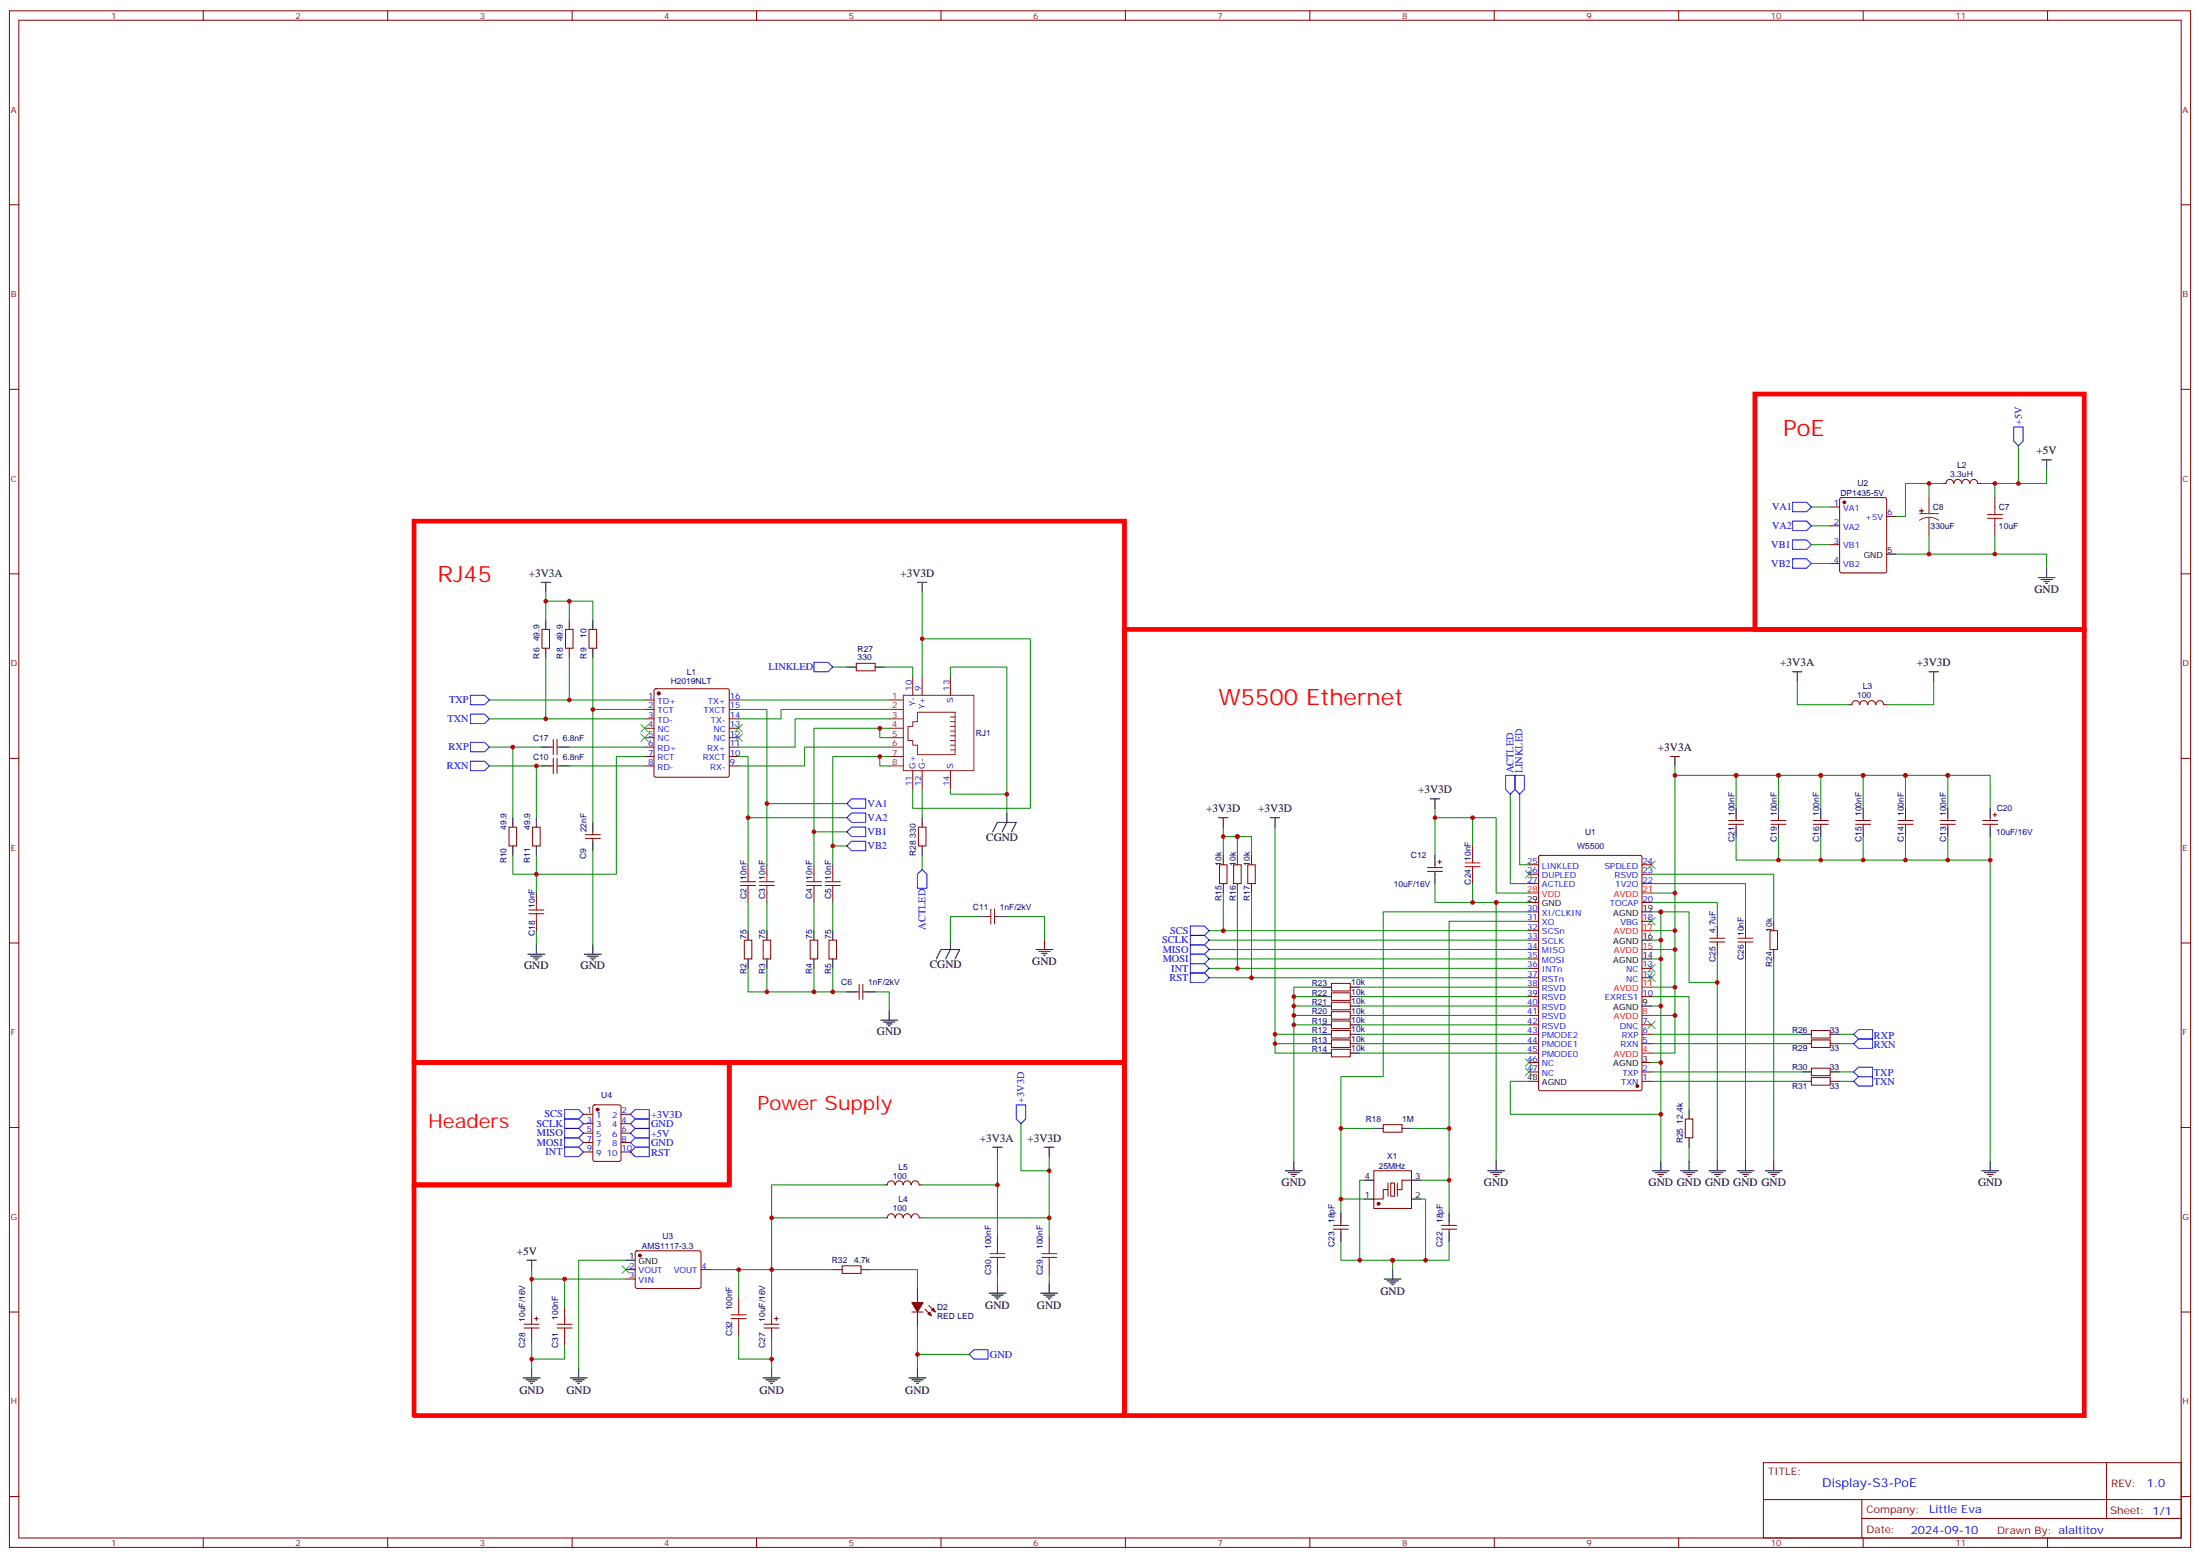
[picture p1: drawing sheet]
<svg xmlns="http://www.w3.org/2000/svg" width="825mm" height="583mm" viewBox="0 0 825 583" stroke-linecap="round" stroke-linejoin="round" font-family="sans-serif">
<g fill="none" stroke="#870000" stroke-width=".37">
<path d="M3.5 4.1h817.8v575.7h-817.8zM7.1 7.6h810.6v568.7h-810.6zM76.2 4.1v3.5M145.3 4.1v3.5M214.5 4.1v3.5M283.6 4.1v3.5M352.8 4.1v3.5M421.9 4.1v3.5M491.1 4.1v3.5M560.2 4.1v3.5M629.4 4.1v3.5M698.5 4.1v3.5"/>
<path d="M767.6 4.1v3.5M3.5 76.7h3.6M817.7 76.7h3.6M3.5 145.9h3.6M817.7 145.9h3.6M686.2 190h3.5M686.2 197h3.5M689.9 186.6l.5-.2h16.2l.7 .5v27.1l-.4 .6-16.5 .1-.7-.5v-27.1zM707.3 193.5h3.5M732.4 181.1a1.41 1.41 0 0 0-1.4-1.5 1.41 1.41 0 0 0-1.4 1.5l-1.1 .1M732.6 181.1a1.41 1.41 0 0 1 1.4-1.5 1.41 1.41 0 0 1 1.4 1.5M735.6 181.1a1.41 1.41 0 0 1 1.4-1.5 1.41 1.41 0 0 1 1.4 1.5"/>
<path d="M738.6 181.1a1.41 1.41 0 0 1 1.4-1.5 1.41 1.41 0 0 1 1.4 1.5M741.5 181.2h1.1M747.9 186.4v3.6M747.9 197v3.6M3.5 215h3.6M686.2 204.1h3.5M686.2 211.1h3.5M817.7 215h3.6M203.2 235.8h2.8v7.1h-2.8zM212 235.8h2.8v7.1h-2.8zM220.8 235.8h2.9v7.1h-2.9zM245.4 258.3l.5-.2h26.8l.5 .2 .2 .5v31.7l-.2 .5-.5 .2h-26.8l-.5-.2-.2-.5v-31.7z"/>
<path d="M321 248.5h7.1v2.9h-7.1zM342.2 253.5v7M345.7 253.5v7M356.3 253.5v7M206.4 279.9h1M207.4 277.1v5.7M208.8 279.9h1.1M208.8 277.1v5.7M241.7 262.3h3.5M241.7 265.8h3.5M241.7 269.3h3.5M241.7 272.9h3.5"/>
<path d="M241.7 276.4h3.5M241.7 279.9h3.5M273.4 262.3h3.5M273.4 265.8h3.5M273.4 269.3h3.5M273.4 272.9h3.5M273.4 276.4h3.5M273.4 279.9h3.5M693.2 264.1h1.1M694.3 264a1.41 1.41 0 0 1 1.4-1.5 1.41 1.41 0 0 1 1.4 1.5M697.3 264a1.41 1.41 0 0 1 1.4-1.5 1.41 1.41 0 0 1 1.4 1.5M700.3 264a1.41 1.41 0 0 1 1.4-1.5 1.41 1.41 0 0 1 1.4 1.5"/>
<path d="M703.3 264a1.41 1.41 0 0 1 1.4-1.5 1.41 1.41 0 0 1 1.4 1.5M706.3 264.1h1M3.5 284.2h3.6M206.4 287h1M207.4 284.2v5.6M208.8 287h1.1M208.8 284.2v5.6M241.7 283.5h3.5M241.7 287h3.5M273.4 283.5h3.5M273.4 287h3.5M342.2 288.7v7.1"/>
<path d="M345.7 288.7v7.1M356.3 288.7v7.1M817.7 284.2h3.6M190.9 309.9h2.8v7.1h-2.8zM199.7 309.9h2.8v7.1h-2.8zM219.4 314.1h5.7M219.4 312.7h5.7M222.2 311.7v1M222.2 314.1v1.1M344.3 309.9h2.8v7.1h-2.8zM552.1 317v3.5M648.1 307.4h5.6"/>
<path d="M648.1 308.9h5.6M650.9 306.4v1M650.9 308.9v1M663.9 307.4h5.7M663.9 308.9h5.7M666.7 306.4v1M666.7 308.9v1M679.8 307.4h5.6M679.8 308.9h5.6M682.6 306.4v1M682.6 308.9v1M695.7 307.4h5.6"/>
<path d="M695.7 308.9h5.6M698.5 306.4v1M698.5 308.9v1M711.6 307.4h5.6M711.6 308.9h5.6M714.4 306.4v1M714.4 308.9v1M727.4 307.4h5.7M727.4 308.9h5.7M730.2 306.4v1M730.2 308.9v1M743.3 307.4h5.6"/>
<path d="M743.3 308.9h5.6M746.1 306.4v1M746.1 308.9v1M747.2 305.3h1.4M747.9 304.6v1.4M201.1 334.6v3.5M280.5 324v3.6M280.5 334.6v3.5M287.5 324v3.6M287.5 334.6v3.5M305.2 324v3.6M305.2 334.6v3.5"/>
<path d="M312.2 324v3.6M312.2 334.6v3.5M457.2 324h2.8v7.1h-2.8zM462.5 324h2.8v7.1h-2.8zM467.8 324h2.8v7.1h-2.8zM535.2 325.1h5.6M535.2 326.5h5.6M538 324v1.1M538 326.5v1.1M539 323h1.5M539.8 322.3v1.4M552.1 327.6v3.5"/>
<path d="M573.3 331.1h3.5M573.3 327.6h3.5M573.3 324h3.5M577 320.7l.5-.2h37.4l.6 .4 .1 87.1-.5 .6-37.6 .1-.7-.5v-87zM615.6 338.1h3.5M615.6 331.1h3.5M615.6 327.6h3.5M615.6 324h3.5M3.5 353.3h3.6M201.1 345.2v3.5M279 352.2h2.9v7.1h-2.9zM286.1 352.2h2.8v7.1h-2.8z"/>
<path d="M303.7 352.2h2.9v7.1h-2.9zM310.8 352.2h2.8v7.1h-2.8zM370.4 343.4h1.1M371.5 340.6v5.7M372.9 340.6v5.7M372.9 343.4h1M573.3 345.2h3.5M573.3 341.7h3.5M573.3 348.7h3.5M573.3 352.2h3.5M573.3 355.8h3.5M573.3 359.3h3.5"/>
<path d="M615.6 345.2h3.5M641 353h5.6M641 351.5h5.6M643.8 350.5v1M643.8 353v1M654.4 345.2v3.5M654.4 355.8v3.5M663.6 348.7h2.8v7.1h-2.8zM817.7 353.3h3.6M321 371.7h1.1M322.1 368.8v5.7M323.5 368.8v5.7"/>
<path d="M323.5 371.7h1.1M499.2 379.1h7v2.8h-7zM499.2 375.5h7v2.9h-7zM499.2 372h7v2.8h-7zM499.2 368.5h7v2.8h-7zM573.3 373.4h3.5M573.3 366.4h3.5M573.3 362.8h3.5M573.3 369.9h3.5M573.3 376.9h3.5M615.6 373.4h3.5M615.6 366.4h3.5"/>
<path d="M615.6 362.8h3.5M499.2 386.1h7v2.8h-7zM499.2 389.6h7v2.9h-7zM499.2 393.2h7v2.8h-7zM499.2 382.6h7v2.8h-7zM573.3 391.1h3.5M573.3 387.5h3.5M573.3 384h3.5M573.3 380.5h3.5M573.3 394.6h3.5M573.3 398.1h3.5M615.6 391.1h3.5"/>
<path d="M615.6 387.5h3.5M615.6 384h3.5M679.1 386.1h7.1v2.8h-7.1zM679.1 389.6h7.1v2.9h-7.1zM218.7 417.5h3.5M222.5 414.2l.5-.2h9.1l.7 .4v20l-.4 .7-9.4 .1-.7-.5-.1-20zM232.8 417.5h3.6M573.3 401.6h3.5M615.6 405.2h3.5M615.6 401.6h3.5M631.8 419.3h2.8v7h-2.8zM679.1 400.2h7.1v2.8h-7.1z"/>
<path d="M679.1 403.8h7.1v2.8h-7.1zM3.5 422.5h3.6M218.7 431.6h3.5M218.7 421h3.5M218.7 428.1h3.5M218.7 424.6h3.5M232.8 431.6h3.6M232.8 421h3.6M232.8 428.1h3.6M232.8 424.6h3.6M515.1 438.7h14.1v14.1h-14.1zM518.6 421.4h7v2.8h-7z"/>
<path d="M817.7 422.5h3.6M331.6 456.3h1.1M331.6 444h1.1M332.7 456.3a1.41 1.41 0 0 1 1.4-1.5 1.41 1.41 0 0 1 1.4 1.5M332.7 443.9a1.41 1.41 0 0 1 1.4-1.5 1.41 1.41 0 0 1 1.4 1.5M335.7 456.3a1.41 1.41 0 0 1 1.4-1.5 1.41 1.41 0 0 1 1.4 1.5M335.7 443.9a1.41 1.41 0 0 1 1.4-1.5 1.41 1.41 0 0 1 1.4 1.5M338.7 456.3a1.41 1.41 0 0 1 1.4-1.5 1.41 1.41 0 0 1 1.4 1.5M338.7 443.9a1.41 1.41 0 0 1 1.4-1.5 1.41 1.41 0 0 1 1.4 1.5M341.7 456.3a1.41 1.41 0 0 1 1.4-1.5 1.41 1.41 0 0 1 1.4 1.5M341.7 443.9a1.41 1.41 0 0 1 1.4-1.5 1.41 1.41 0 0 1 1.4 1.5M344.7 456.3h1"/>
<path d="M344.7 444h1M499.9 459.1h5.6M502.7 458.1v1M520.3 445.7h-1.7v3.6h-3.5M521.4 443.3h1.4v4.9h-1.4zM529.2 442.2h-3.6v3.5h-1.7M540.5 459.1h5.6M543.3 458.1v1M234.6 475.7h3.5M234.6 479.2h3.5M238.4 468.9l.4-.2h23.6l.4 .7v12.9l-.7 .5-23.5-.1-.5-.6v-12.7zM262.8 475.7h3.5"/>
<path d="M315.7 474.3h7.1v2.8h-7.1zM373.9 463.4v3.5M373.9 474v3.5M393.3 463.4v3.5M393.3 474v3.5M499.9 460.6h5.6M502.7 460.6v1M540.5 460.6h5.6M543.3 460.6v1M3.5 491.6h3.6M196.5 496.2h5.6M196.5 497.6h5.6"/>
<path d="M199.3 495.1v1.1M199.3 497.6v1.1M200.4 494.1h1.4M201.1 493.4v1.4M211.7 489.8v3.6M276.9 486.3v3.5M276.9 496.9v3.5M286.5 496.2h5.6M286.5 497.6h5.6M289.3 495.1v1.1M289.3 497.6v1.1M290.3 494.1h1.4"/>
<path d="M291 493.4v1.4M341.8 491.6h4.3M346.8 490.5l2.4 2.5M348.2 489.1l2.5 2.5M817.7 491.6h3.6M211.7 500.4v3.5M661.1 548h156.6v28.3h-156.6zM789.7 548.1v20.8M3.5 560.7h3.6M76.2 576.3v3.5M145.3 576.3v3.5M214.5 576.3v3.5"/>
<path d="M283.6 576.3v3.5M352.8 576.3v3.5M421.9 576.3v3.5M491.1 576.3v3.5M560.2 576.3v3.5M629.4 576.3v3.5M661.1 561.9h156.5M698 568.9h119.6M698 561.9v14.1M698.5 576.3v3.5M767.6 576.3v3.5M817.7 560.7h3.6"/>
</g>
<g fill="#870000" stroke="#870000" stroke-width=".37">
<path d="M341.8 488.1h4.3l-2.1 3.5z"/>
<path d="M347.8 492.3l.7-.7 .7 1.4z"/>
<path d="M349.2 490.9l.8-.7 .7 1.4z"/>
<circle cx="246.9" cy="259.8" r=".53"/>
<circle cx="691.4" cy="188.2" r=".53"/>
<circle cx="516.8" cy="451" r=".53"/>
<circle cx="613.8" cy="406.9" r=".53"/>
<circle cx="239.9" cy="470.4" r=".53"/>
<circle cx="224" cy="415.7" r=".53"/>
</g>
<g fill="none" stroke="#3c3" stroke-width=".37">
<path d="M240.2 271.5l2.9 2.8M240.2 275l2.9 2.8M243.1 271.5l-2.9 2.8M243.1 275l-2.9 2.8M275.5 275l2.8 2.8M275.5 271.5l2.8 2.8M278.3 275l-2.8 2.8M278.3 271.5l-2.8 2.8M571.9 326.1l2.8 2.9M574.7 326.1l-2.8 2.9M617.7 322.6l2.8 2.8M620.5 322.6l-2.8 2.8"/>
<path d="M617.7 343.8l2.8 2.8M620.5 343.8l-2.8 2.8M617.7 361.4l2.8 2.8M617.7 364.9l2.8 2.9M620.5 361.4l-2.8 2.8M620.5 364.9l-2.8 2.9M571.9 396.7l2.8 2.8M574.7 396.7l-2.8 2.8M617.7 382.6l2.8 2.8M620.5 382.6l-2.8 2.8M571.9 400.2l2.8 2.8M574.7 400.2l-2.8 2.8"/>
<path d="M233.2 474.3l2.8 2.8M236 474.3l-2.8 2.8"/>
</g>
<g fill="none" stroke="#8c2424" stroke-width=".37">
<path d="M719.7 192.4h7M723.2 193.9l1.8 .2 1.7 .8M723.2 193.9l-1.9 .2-1.6 .8M723.2 186.4v6M723.2 193.9v6.7M333.4 262.3h5.3M333.4 265.8h5.3M333.4 269.3h5.3M333.4 272.9h5.3M333.4 276.4h5.3M333.4 279.9h5.3M338.7 260.5h26.4v28.2h-26.4z"/>
<path d="M344 266.9h14.1v15.9h-14.1v-3.6h-1.8v-1.7h-1.8v-5.3h1.8v-1.8h1.8zM356.3 268.6h1.8M356.3 270.4h1.8M356.3 272.2h1.8M356.3 273.9h1.8M356.3 275.7h1.8M356.3 277.5h1.8M356.3 279.2h1.8M333.4 283.5h5.3M333.4 287h5.3M356.3 281h1.8"/>
</g>
<g fill="none" stroke="#008700" stroke-width=".37">
<path d="M756.7 167v14.2M767.3 175.9v5.3h-24.7M679.1 190h7.1M679.1 197h7.1M723.2 181.2v5.2M728.5 181.2h-14.1v12.3h-3.6M747.9 181.2v5.2M679.1 204.1h7.1M679.1 211.1h7.1M710.8 207.6h56.5v5.3M723.2 200.6v7M747.9 200.6v7"/>
<path d="M204.6 225.2h8.8v7.1M204.6 221.7v10.6M213.4 225.2h8.8v7.1M345.7 221.7v17.7h40.6v63.5h-44.1v-7.1M345.7 239.4v14.1M204.6 246.4v22.9M213.4 246.4v15.9M222.2 246.4v61.8M312.2 249.9h5.3M331.6 249.9h10.6v3.6M356.3 253.5v-3.6h21.2v54.7M673.8 255.2v8.9h19.4"/>
<path d="M725 255.2v8.9h-17.7M183.4 262.3h58.3M183.4 269.3h58.3M183.4 279.9h19.4M192.3 279.9v26.5M213.4 279.9h28.3M222.2 265.8h19.5M276.9 265.8h10.6v58.2M276.9 262.3h56.5M329.8 272.9v3.5h3.6M333.4 265.8h-40.6v3.5h-15.9M333.4 269.3h-35.3v10.6h-21.2"/>
<path d="M333.4 279.9h-31.8v7.1h-24.7M333.4 272.9h-28.2v51.1M183.4 287h19.4M201.1 287v19.4M213.4 287h28.3M241.7 283.5h-10.6v44.1h-38.8v-7.1M276.9 283.5h3.6v40.5M329.8 283.5v3.5h3.6M333.4 283.5h-21.2v40.5M345.7 295.8v10.6M356.3 295.8v1.8h21.2M566.2 297.6v33.5h7.1"/>
<path d="M569.7 297.6v26.4h3.6M627.9 290.5h118.2v12.4M627.9 287v107.6h-8.8M650.9 290.5v12.4M666.7 290.5v12.4M682.6 290.5v12.4M698.5 290.5v12.4M714.4 290.5v12.4M730.2 290.5v12.4M222.2 318.7v35.3M280.5 306.4h37M287.5 301.1h30"/>
<path d="M305.2 311.7h12.3M312.2 317h5.3M458.6 313.4h5.3v7.1M458.6 309.9v10.6M463.9 313.4h5.3v7.1M478 309.9v84.7h17.7M538 306.4h22.9v28.2h12.4M538 302.9v17.6M552.1 306.4v10.6M650.9 313.4v8.9h95.2M666.7 313.4v8.9M682.6 313.4v8.9"/>
<path d="M698.5 313.4v8.9M714.4 313.4v8.9M730.2 313.4v8.9M746.1 313.4v121.8M201.1 320.5v14.1M280.5 338.1v10.6M287.5 338.1v10.6M305.2 338.1v10.6M312.2 338.1v10.6M345.7 320.5v5.3M458.6 334.6v14.1M463.9 334.6v28.2"/>
<path d="M469.2 334.6v31.8M538 331.1v7h22.9M552.1 331.1v7M573.3 338.1h-12.4v97.1M619.1 327.6h45.9v17.6M619.1 338.1h24.7v8.9M619.1 331.1h35.3v14.1M619.1 334.6h8.8M201.1 348.7v5.3M366.9 343.4h-10.6v8.8M377.5 343.4h14.1v8.8M453.3 348.7h120"/>
<path d="M453.3 355.8h120M453.3 352.2h120M453.3 359.3h120M573.3 345.2h-30v97M573.3 341.7h-54.7v61.7h-15.9v51.2M619.1 341.7h3.6v35.2M619.1 348.7h8.8M619.1 355.8h8.8M619.1 352.2h3.6M619.1 359.3h3.6M622.7 341.7h10.5v26.4h10.6M643.8 357.5v77.7"/>
<path d="M654.4 359.3v75.9M665 359.3v75.9M280.5 362.8v8.9h37M287.5 362.8v8.9M305.2 362.8v8.9M312.2 362.8v8.9M328.1 371.7h5.3v7M453.3 366.4h120M453.3 362.8h120M485.1 376.9h10.6M485.1 373.4h10.6M495.7 369.9h-10.6v14.1"/>
<path d="M509.8 369.9h63.5M509.8 376.9h63.5M509.8 373.4h63.5M619.1 376.9h3.6v58.3M619.1 373.4h14.1v42.3M619.1 369.9h8.8M478 391.1h17.7M478 387.5h17.7M485.1 380.5h10.6M495.7 384h-10.6v51.2M509.8 391.1h63.5M509.8 387.5h63.5"/>
<path d="M509.8 394.6h63.5M509.8 380.5h63.5M509.8 384h63.5M619.1 391.1h56.5M619.1 387.5h56.5M619.1 380.5h8.8M619.1 398.1h3.6M689.7 391.1h5.3M689.7 387.5h5.3M573.3 405.2h-7.1v12.3h56.5M619.1 405.2h56.5M619.1 401.6h56.5"/>
<path d="M689.7 405.2h5.3M689.7 401.6h5.3M373.9 433.4v30M382.8 421v17.7h10.5M393.3 433.4v30M502.7 422.8h12.4M529.2 422.8h14.1M633.2 429.9v5.3M289.3 456.3h42.3M331.6 444h-42.3v47.6M345.7 444h28.2M345.7 456.3h47.6"/>
<path d="M502.7 449.3h8.8M511.5 442.2h-1.7v30M532.7 449.3h1.8v22.9M532.7 442.2h10.6v12.4M199.3 479.2h35.3M199.3 475.7v15.9M211.7 479.2v10.6M234.6 472.2h-17.6v40.6M266.3 475.7h45.9M276.9 475.7v10.6M326.3 475.7h17.7v7.1M373.9 477.5v3.5"/>
<path d="M393.3 477.5v3.5M502.7 465.1v7.1h19.4v3.5M543.3 465.1v7.1h-21.2M344 496.9v15.9M199.3 502.2v10.6M211.7 503.9v5.3h-12.4M276.9 500.4v8.8h12.4M289.3 502.2v10.6M344 507.5h19.4"/>
</g>
<g fill="none" stroke="#000" stroke-width=".37">
<path d="M765.5 172.3h3.6M767.3 172.3v3.6M202.8 218.2h3.6M204.6 218.2v3.5M344 218.2h3.5M345.7 218.2v3.5M707.3 207.6h3.5M764.1 216.4h6.4M765.2 217.1h4.2M766.2 217.8h2.1M766.9 218.5h.7M767.3 212.9v3.5"/>
<path d="M204.6 232.3v3.5M213.4 232.3v3.5M222.2 232.3v3.5M204.6 242.9v3.5M213.4 242.9v3.5M222.2 242.9v3.5M317.5 249.9h3.5M328.1 249.9h3.5M672 251.7h3.6M673.8 251.7v3.5M723.2 251.7h3.5M725 251.7v3.5"/>
<path d="M202.8 279.9h3.6M209.9 279.9h3.5M202.8 287h3.6M209.9 287h3.5M536.2 299.3h3.6M538 299.3v3.6M626.2 283.5h3.5M627.9 283.5v3.5M192.3 306.4v3.5M192.3 317v3.5M201.1 306.4v3.5M201.1 317v3.5"/>
<path d="M222.2 308.2v3.5M222.2 315.2v3.5M345.7 306.4v3.5M345.7 317v3.5M372.2 311.7l1.7-3.5h7.1l-1.8 3.5M377.5 304.6v3.6l-1.8 3.5M456.8 306.4h3.6M458.6 306.4v3.5M476.2 306.4h3.6M478 306.4v3.5M650.9 302.9v3.5M650.9 309.9v3.5"/>
<path d="M666.7 302.9v3.5M666.7 309.9v3.5M682.6 302.9v3.5M682.6 309.9v3.5M698.5 302.9v3.5M698.5 309.9v3.5M714.4 302.9v3.5M714.4 309.9v3.5M730.2 302.9v3.5M730.2 309.9v3.5M746.1 302.9v3.5M746.1 309.9v3.5"/>
<path d="M458.6 320.5v3.5M458.6 331.1v3.5M463.9 320.5v3.5M463.9 331.1v3.5M469.2 320.5v3.5M469.2 331.1v3.5M538 320.5v3.5M538 327.6v3.5M573.3 338.1h3.5M197.9 357.5h6.4M199 358.2h4.2M200 359h2.1"/>
<path d="M200.7 359.7h.7M201.1 354v3.5M219.1 357.5h6.3M220.1 358.2h4.3M221.2 359h2.1M221.9 359.7h.7M222.2 354v3.5M280.5 348.7v3.5M280.5 359.3v3.5M287.5 348.7v3.5M287.5 359.3v3.5M305.2 348.7v3.5"/>
<path d="M305.2 359.3v3.5M312.2 348.7v3.5M312.2 359.3v3.5M351 359.3l1.8-3.5h7l-1.7 3.5M356.3 352.2v3.6l-1.8 3.5M366.9 343.4h3.5M373.9 343.4h3.6M388.4 355.8h6.4M389.5 356.5h4.2M390.5 357.2h2.1M391.2 357.9h.7M391.6 352.2v3.6"/>
<path d="M615.6 359.3h3.5M615.6 352.2h3.5M615.6 341.7h3.5M643.8 347v3.5M643.8 354v3.5M665 345.2v3.5M665 355.8v3.5M317.5 371.7h3.5M324.6 371.7h3.5M333.4 378.7v3.5M495.7 376.9h3.5M495.7 373.4h3.5"/>
<path d="M495.7 369.9h3.5M506.2 376.9h3.6M506.2 373.4h3.6M506.2 369.9h3.6M615.6 376.9h3.5M330.2 382.2h6.3M331.3 382.9h4.2M332.3 383.6h2.1M333 384.4h.7M495.7 387.5h3.5M495.7 391.1h3.5M495.7 394.6h3.5"/>
<path d="M495.7 384h3.5M495.7 380.5h3.5M506.2 387.5h3.6M506.2 391.1h3.6M506.2 394.6h3.6M506.2 384h3.6M506.2 380.5h3.6M615.6 398.1h3.5M675.6 387.5h3.5M675.6 391.1h3.5M686.2 387.5h3.5M686.2 391.1h3.5"/>
<path d="M573.3 405.2h3.5M633.2 415.7v3.6M675.6 401.6h3.5M675.6 405.2h3.5M686.2 401.6h3.5M686.2 405.2h3.5M372.2 429.9h3.5M373.9 429.9v3.5M391.6 429.9h3.5M393.3 429.9v3.5M481.9 438.7h6.3M483 439.4h4.2"/>
<path d="M485.1 435.2v3.5M515.1 422.8h3.5M525.6 422.8h3.6M557.7 438.7h6.4M558.8 439.4h4.2M560.9 435.2v3.5M619.5 438.7h6.3M620.5 439.4h4.3M622.7 435.2v3.5M630.1 438.7h6.3M631.1 439.4h4.3M633.2 426.3v3.6"/>
<path d="M633.2 435.2v3.5M640.6 438.7h6.4M641.7 439.4h4.2M643.8 435.2v3.5M651.2 438.7h6.4M652.3 439.4h4.2M654.4 435.2v3.5M661.8 438.7h6.4M662.9 439.4h4.2M665 435.2v3.5M742.9 438.7h6.4M744 439.4h4.2"/>
<path d="M746.1 435.2v3.5M484 440.1h2.1M484.7 440.8h.7M502.7 454.6v3.5M511.5 449.3h3.6M511.5 442.2h3.6M529.2 449.3h3.5M529.2 442.2h3.5M543.3 454.6v3.5M559.9 440.1h2.1M560.6 440.8h.7M621.6 440.1h2.1"/>
<path d="M622.3 440.8h.7M632.2 440.1h2.1M632.9 440.8h.7M642.8 440.1h2.1M643.5 440.8h.7M653.3 440.1h2.2M654 440.8h.8M663.9 440.1h2.1M664.6 440.8h.7M745.1 440.1h2.1M745.8 440.8h.7M197.6 472.2h3.5"/>
<path d="M199.3 472.2v3.5M234.6 472.2h3.5M312.2 475.7h3.5M322.8 475.7h3.5M502.7 461.6v3.5M518.9 479.2h6.4M520 480h4.2M522.1 475.7v3.5M543.3 461.6v3.5M199.3 491.6v3.5M199.3 498.7v3.5M289.3 491.6v3.5"/>
<path d="M289.3 498.7v3.5M344 482.8v5.3M344 491.6v5.3M370.8 484.5h6.3M371.8 485.2h4.3M372.9 486h2.1M373.6 486.7h.7M373.9 481v3.5M390.2 484.5h6.3M391.2 485.2h4.3M392.3 486h2.1M393 486.7h.7"/>
<path d="M393.3 481v3.5M521.1 480.7h2.1M521.8 481.4h.7M196.1 516.3h6.4M197.2 517h4.2M198.3 517.7h2.1M199 518.4h.7M199.3 512.8v3.5M213.8 516.3h6.3M214.8 517h4.3M215.9 517.7h2.1M216.6 518.4h.7"/>
<path d="M217 512.8v3.5M286.1 516.3h6.4M287.2 517h4.2M288.2 517.7h2.1M288.9 518.4h.7M289.3 512.8v3.5M340.8 516.3h6.3M341.8 517h4.3M342.9 517.7h2.1M343.6 518.4h.7M344 512.8v3.5"/>
</g>
<g fill="none" stroke="#a10000" stroke-width=".37">
<path d="M745.1 194.2h5.6M745.1 192.8h5.6M747.9 190v2.8M747.9 194.2v2.8M201.1 338.1v2.9M277.6 331.8h5.7M277.6 330.4h5.7M280.5 327.6v2.8M280.5 331.8v2.8M284.7 331.8h5.6M284.7 330.4h5.6M287.5 327.6v2.8"/>
<path d="M287.5 331.8v2.8M302.3 331.8h5.7M302.3 330.4h5.7M305.2 327.6v2.8M305.2 331.8v2.8M309.4 331.8h5.6M309.4 330.4h5.6M312.2 327.6v2.8M312.2 331.8v2.8M549.3 324.7h5.6M549.3 323.3h5.6M552.1 320.5v2.8"/>
<path d="M552.1 324.7v2.9M198.3 342.4h5.6M198.3 341h5.6M201.1 342.4v2.8M651.6 353h5.6M651.6 351.5h5.6M654.4 348.7v2.8M654.4 353v2.8M371.1 471.1h5.7M371.1 469.7h5.7M373.9 466.9v2.8M373.9 471.1v2.9"/>
<path d="M390.5 471.1h5.7M390.5 469.7h5.7M393.3 466.9v2.8M393.3 471.1v2.9M208.8 497.6h5.7M208.8 496.2h5.7M211.7 493.4v2.8M211.7 497.6v2.8M274.1 494.1h5.7M274.1 492.7h5.7M276.9 489.8v2.9M276.9 494.1v2.8"/>
</g>
<path d="M657.9 147.6h123.5v88.2h-123.5zM155.2 195.3h266.4v202.8h-266.4zM421.6 235.8h359.8v294.6h-359.8zM155.2 398.1h118.2v45.9h-118.2zM155.2 444h118.2v-45.9h148.2v132.3h-266.4z" fill="none" stroke="#f00" stroke-width="1.8"/>
<g fill="none" stroke="#00f" stroke-width=".37">
<path d="M754.9 160h3.6v5.3l-1.8 1.7-1.8-1.7zM672 188.2h5.3l1.8 1.8-1.8 1.7h-5.3zM672 195.3h5.3l1.8 1.7-1.8 1.8h-5.3zM672 202.3h5.3l1.8 1.8-1.8 1.7h-5.3zM672 209.4h5.3l1.8 1.7-1.8 1.8h-5.3zM305.2 248.2h5.2l1.8 1.7-1.8 1.8h-5.2zM176.4 278.2h5.3l1.7 1.7-1.7 1.8h-5.3zM176.4 267.6h5.3l1.7 1.7-1.7 1.8h-5.3zM176.4 260.5h5.3l1.7 1.8-1.7 1.8h-5.3zM176.4 285.2h5.3l1.7 1.8-1.7 1.7h-5.3zM564.4 290.5h3.6v5.3l-1.8 1.8-1.8-1.8zM568 290.5h3.5v5.3l-1.8 1.8-1.7-1.8z"/>
<path d="M317.5 317l1.8-1.8h5.3v3.5h-5.3zM317.5 311.7l1.8-1.8h5.3v3.5h-5.3zM317.5 306.4l1.8-1.8h5.3v3.6h-5.3zM317.5 301.1l1.8-1.8h5.3v3.6h-5.3zM345.7 325.8l1.8 1.8v5.2h-3.5v-5.2zM446.3 347h5.3l1.7 1.7-1.7 1.8h-5.3zM446.3 350.5h5.3l1.7 1.7-1.7 1.8h-5.3zM446.3 357.5h5.3l1.7 1.8-1.7 1.8h-5.3zM446.3 354h5.3l1.7 1.8-1.7 1.7h-5.3zM446.3 364.6h5.3l1.7 1.8-1.7 1.7h-5.3zM446.3 361.1h5.3l1.7 1.7-1.7 1.8h-5.3zM696.7 389.3h5.3v3.5h-5.3l-1.7-1.7z"/>
<path d="M696.7 385.8h5.3v3.5h-5.3l-1.7-1.8zM696.7 399.9h5.3v3.5h-5.3l-1.7-1.8zM211.7 415.7h5.3l1.7 1.8-1.7 1.8h-5.3zM211.7 419.3h5.3l1.7 1.7-1.7 1.8h-5.3zM236.4 417.5l1.7-1.8h5.3v3.6h-5.3zM381 414h3.5v5.3l-1.7 1.7-1.8-1.7zM696.7 403.4h5.3v3.5h-5.3l-1.7-1.7zM211.7 429.9h5.3l1.7 1.7-1.7 1.8h-5.3zM211.7 426.3h5.3l1.7 1.8-1.7 1.8h-5.3zM211.7 422.8h5.3l1.7 1.8-1.7 1.7h-5.3zM236.4 431.6l1.7-1.7h5.3v3.5h-5.3zM236.4 424.6l1.7-1.8h5.3v3.5h-5.3z"/>
<path d="M236.4 428.1l1.7-1.8h5.3v3.6h-5.3zM236.4 421l1.7-1.7h5.3v3.5h-5.3zM365.1 505.7h5.3v3.5h-5.3l-1.7-1.7z"/>
</g>
<g fill="#8c2424" stroke="#8c2424" stroke-width=".37">
<path d="M719.7 191.4h1.4z"/>
<path d="M720.4 190.7v1.4z"/>
</g>
<path d="M520.3 443.3v4.9M523.9 443.3v4.9" fill="none" stroke="#871200" stroke-width=".37"/>
<path d="M573.3 334.6h3.5M615.6 334.6h3.5M615.6 355.8h3.5M615.6 348.7h3.5M615.6 369.9h3.5M615.6 394.6h3.5M615.6 380.5h3.5" fill="none" stroke="#f00" stroke-width=".37"/>
<g fill="#c00">
<circle cx="329.8" cy="283.5" r=".88"/>
<circle cx="329.8" cy="272.9" r=".88"/>
<circle cx="756.7" cy="181.2" r=".88"/>
<circle cx="747.9" cy="181.2" r=".88"/>
<circle cx="747.9" cy="207.6" r=".88"/>
<circle cx="723.2" cy="207.6" r=".88"/>
<circle cx="723.2" cy="181.2" r=".88"/>
<circle cx="287.5" cy="371.7" r=".88"/>
<circle cx="305.2" cy="371.7" r=".88"/>
<circle cx="312.2" cy="371.7" r=".88"/>
<circle cx="287.5" cy="301.1" r=".88"/>
<circle cx="280.5" cy="306.4" r=".88"/>
<circle cx="377.5" cy="297.6" r=".88"/>
<circle cx="222.3" cy="265.8" r=".88"/>
<circle cx="213.4" cy="262.3" r=".88"/>
<circle cx="204.6" cy="269.3" r=".88"/>
<circle cx="312.2" cy="317" r=".88"/>
<circle cx="305.2" cy="311.7" r=".88"/>
<circle cx="192.3" cy="279.9" r=".88"/>
<circle cx="213.4" cy="225.2" r=".88"/>
<circle cx="204.6" cy="225.2" r=".88"/>
<circle cx="201.1" cy="287" r=".88"/>
<circle cx="201.1" cy="327.6" r=".88"/>
<circle cx="345.7" cy="239.4" r=".88"/>
<circle cx="622.7" cy="376.9" r=".88"/>
<circle cx="622.7" cy="417.5" r=".88"/>
<circle cx="622.7" cy="398.1" r=".88"/>
<circle cx="622.7" cy="359.3" r=".88"/>
<circle cx="622.7" cy="352.2" r=".88"/>
<circle cx="485.1" cy="384" r=".88"/>
<circle cx="485.1" cy="373.4" r=".88"/>
<circle cx="485.1" cy="376.9" r=".88"/>
<circle cx="485.1" cy="380.5" r=".88"/>
<circle cx="458.6" cy="313.4" r=".88"/>
<circle cx="627.9" cy="380.5" r=".88"/>
<circle cx="627.9" cy="369.9" r=".88"/>
<circle cx="627.9" cy="355.8" r=".88"/>
<circle cx="627.9" cy="348.7" r=".88"/>
<circle cx="627.9" cy="334.6" r=".88"/>
<circle cx="458.6" cy="348.7" r=".88"/>
<circle cx="463.9" cy="362.8" r=".88"/>
<circle cx="469.2" cy="366.4" r=".88"/>
<circle cx="643.8" cy="368.1" r=".88"/>
<circle cx="478" cy="391.1" r=".88"/>
<circle cx="478" cy="387.5" r=".88"/>
<circle cx="538" cy="306.4" r=".88"/>
<circle cx="552.1" cy="338.1" r=".88"/>
<circle cx="509.8" cy="472.2" r=".88"/>
<circle cx="534.5" cy="472.2" r=".88"/>
<circle cx="502.7" cy="422.8" r=".88"/>
<circle cx="502.7" cy="449.3" r=".88"/>
<circle cx="543.3" cy="422.8" r=".88"/>
<circle cx="543.3" cy="442.2" r=".88"/>
<circle cx="746.1" cy="322.3" r=".88"/>
<circle cx="730.3" cy="322.3" r=".88"/>
<circle cx="714.4" cy="322.3" r=".88"/>
<circle cx="698.5" cy="322.3" r=".88"/>
<circle cx="682.6" cy="322.3" r=".88"/>
<circle cx="666.8" cy="322.3" r=".88"/>
<circle cx="627.9" cy="290.5" r=".88"/>
<circle cx="463.9" cy="313.4" r=".88"/>
<circle cx="622.7" cy="341.7" r=".88"/>
<circle cx="560.9" cy="338.1" r=".88"/>
<circle cx="552.1" cy="306.4" r=".88"/>
<circle cx="522.1" cy="472.2" r=".88"/>
<circle cx="730.3" cy="290.5" r=".88"/>
<circle cx="714.4" cy="290.5" r=".88"/>
<circle cx="698.5" cy="290.5" r=".88"/>
<circle cx="682.6" cy="290.5" r=".88"/>
<circle cx="666.8" cy="290.5" r=".88"/>
<circle cx="650.9" cy="290.5" r=".88"/>
<circle cx="373.9" cy="444" r=".88"/>
<circle cx="393.3" cy="438.7" r=".88"/>
<circle cx="289.3" cy="456.3" r=".88"/>
<circle cx="344" cy="507.5" r=".88"/>
<circle cx="393.3" cy="456.3" r=".88"/>
<circle cx="289.3" cy="509.2" r=".88"/>
<circle cx="199.3" cy="509.2" r=".88"/>
<circle cx="276.9" cy="475.7" r=".88"/>
<circle cx="289.3" cy="475.7" r=".88"/>
<circle cx="211.7" cy="479.2" r=".88"/>
<circle cx="199.3" cy="479.2" r=".88"/>
</g>
<g font-size="8.5" fill="#f00">
<text x="668.5" y="163.5">PoE</text>
<text x="164" y="218.2">RJ45</text>
<text x="456.8" y="264.1">W5500 Ethernet</text>
</g>
<g font-size="7.4" fill="#f00">
<text x="284" y="415.7">Power Supply</text>
<text x="160.5" y="422.8">Headers</text>
</g>
<text font-size="4.6" fill="#00f" x="683.2" y="557.1">Display-S3-PoE</text>
<g font-size="4.2">
<text x="763.5" y="170.2">+5V</text>
<text x="198.2" y="216.1">+3V3A</text>
<text x="337.6" y="216.1">+3V3D</text>
<text x="762.7" y="222.1">GND</text>
<text x="667.4" y="249.6">+3V3A</text>
<text x="718.6" y="249.6">+3V3D</text>
<text x="621.6" y="281.3">+3V3A</text>
<text x="531.6" y="297.3">+3V3D</text>
<text x="452.2" y="304.3">+3V3D</text>
<text x="471.6" y="304.3">+3V3D</text>
<text x="369.7" y="315.2">CGND</text>
<text x="196.5" y="363.2">GND</text>
<text x="217.7" y="363.2">GND</text>
<text x="348.5" y="362.8">CGND</text>
<text x="387" y="361.4">GND</text>
<text x="328.8" y="387.9">GND</text>
<text x="367.3" y="427.7">+3V3A</text>
<text x="385.2" y="427.8">+3V3D</text>
<text x="480.5" y="444.3">GND</text>
<text x="556.3" y="444.3">GND</text>
<text x="618.1" y="444.3">GND GND GND GND GND</text>
<text x="741.6" y="444.3">GND</text>
<text x="193.8" y="470.1">+5V</text>
<text x="517.5" y="485.3">GND</text>
<text x="369.4" y="490.6">GND</text>
<text x="388.8" y="490.6">GND</text>
<text x="194.7" y="522.3">GND</text>
<text x="212.4" y="522.4">GND</text>
<text x="284.7" y="522.3">GND</text>
<text x="339.4" y="522.3">GND</text>
</g>
<g font-size="4.2" fill="#00f">
<text x="804.9" y="557.3">1.0</text>
<text x="723.3" y="566.9">Little Eva</text>
<text x="716.4" y="574.7">2024-09-10</text>
</g>
<g font-size="3.9" fill="#00f">
<text x="758" y="159.3" transform="rotate(-90 758 159.3)">+5V</text>
<text x="664.4" y="191.2">VA1</text>
<text x="664.4" y="198.3">VA2</text>
<text x="664" y="205.3">VB1</text>
<text x="664" y="212.4">VB2</text>
<text x="288.1" y="251.2">LINKLED</text>
<text x="168.4" y="263.5">TXP</text>
<text x="167.7" y="270.6">TXN</text>
<text x="168.2" y="281.2">RXP</text>
<text x="167.5" y="288.2">RXN</text>
<text x="567.4" y="289.8" transform="rotate(-90 567.4 289.8)">ACTLED</text>
<text x="570.8" y="289.8" transform="rotate(-90 570.8 289.8)">LINKLED</text>
<text x="325.3" y="302.4">VA1</text>
<text x="325.3" y="307.7">VA2</text>
<text x="325.3" y="313">VB1</text>
<text x="325.3" y="318.3">VB2</text>
<text x="347" y="348.4" transform="rotate(-90 347 348.4)">ACTLED</text>
<text x="435.7" y="353.4">SCLK</text>
<text x="438.7" y="349.9">SCS</text>
<text x="435.9" y="357">MISO</text>
<text x="435.9" y="360.5">MOSI</text>
<text x="439.1" y="364">INT</text>
<text x="438.5" y="367.6">RST</text>
<text x="702.6" y="389.1">RXP</text>
<text x="702.5" y="392.8">RXN</text>
<text x="702.5" y="406.7">TXN</text>
<text x="702.5" y="403.2">TXP</text>
<text x="384" y="413.3" transform="rotate(-90 384 413.3)">+3V3D</text>
<text x="204.1" y="418.7">SCS</text>
<text x="244.1" y="418.7">+3V3D</text>
<text x="201.1" y="422.2">SCLK</text>
<text x="201.3" y="425.8">MISO</text>
<text x="244.1" y="425.9">+5V</text>
<text x="244.1" y="422.3">GND</text>
<text x="201.3" y="429.3">MOSI</text>
<text x="244.1" y="429.3">GND</text>
<text x="204.5" y="432.8">INT</text>
<text x="244.1" y="433">RST</text>
<text x="371.1" y="508.7">GND</text>
</g>
<g font-size="3.9" fill="#800">
<text x="662.9" y="552.6">TITLE:</text>
<text x="791.5" y="557.3">REV:</text>
<text x="699.8" y="566.8">Company:</text>
<text x="791.1" y="567.4">Sheet: 1/1</text>
<text x="699.8" y="574.5">Date:</text>
<text x="748.8" y="574.6">Drawn By: alaltitov</text>
</g>
<g font-size="3.2" fill="#800">
<text x="41.6" y="7.1">1</text>
<text x="110.8" y="7.1">2</text>
<text x="179.9" y="7.1">3</text>
<text x="249.1" y="7.1">4</text>
<text x="318.2" y="7.1">5</text>
<text x="387.3" y="7.1">6</text>
<text x="456.5" y="7.1">7</text>
<text x="525.6" y="7.1">8</text>
<text x="594.8" y="7.1">9</text>
<text x="663.9" y="7.1">10</text>
<text x="733.1" y="7.1">11</text>
<text x="4.1" y="42.2">A</text>
<text x="818.3" y="42.2">A</text>
<text x="4.1" y="111.3">B</text>
<text x="818.3" y="111.3">B</text>
<text x="4.1" y="180.4">C</text>
<text x="818.3" y="180.4">C</text>
<text x="4.1" y="249.6">D</text>
<text x="818.3" y="249.6">D</text>
<text x="4.1" y="318.7">E</text>
<text x="818.3" y="318.7">E</text>
<text x="4.1" y="387.9">F</text>
<text x="818.3" y="387.9">F</text>
<text x="4.1" y="457">G</text>
<text x="818.3" y="457">G</text>
<text x="4.1" y="526.2">H</text>
<text x="818.3" y="526.2">H</text>
<text x="41.6" y="579.3">1</text>
<text x="110.8" y="579.3">2</text>
<text x="179.9" y="579.3">3</text>
<text x="249.1" y="579.3">4</text>
<text x="318.2" y="579.3">5</text>
<text x="387.3" y="579.3">6</text>
<text x="456.5" y="579.3">7</text>
<text x="525.6" y="579.3">8</text>
<text x="594.8" y="579.3">9</text>
<text x="663.9" y="579.3">10</text>
<text x="733.1" y="579.3">11</text>
</g>
<g font-size="3.2" fill="#000080">
<text x="731.1" y="178.7">3.3uH</text>
<text x="733.7" y="175.4">L2</text>
<text x="690" y="185.8">DP1435-5V</text>
<text x="696.4" y="182">U2</text>
<text x="724.6" y="191.1">C8</text>
<text x="749.3" y="191.1">C7</text>
<text x="723.8" y="198.2">330uF</text>
<text x="749.4" y="198.2">10uF</text>
<text x="219.9" y="238.9" transform="rotate(-90 219.9 238.9)">10</text>
<text x="202.2" y="240.3" transform="rotate(-90 202.2 240.3)">49.9</text>
<text x="211" y="240.3" transform="rotate(-90 211 240.3)">49.9</text>
<text x="321.5" y="244.3">R27</text>
<text x="202.2" y="246.8" transform="rotate(-90 202.2 246.8)">R6</text>
<text x="211" y="246.8" transform="rotate(-90 211 246.8)">R8</text>
<text x="219.8" y="246.8" transform="rotate(-90 219.8 246.8)">R9</text>
<text x="321.5" y="247.5">330</text>
<text x="251.5" y="256.4">H2019NLT</text>
<text x="257.5" y="252.8">L1</text>
<text x="696.3" y="261.7">100</text>
<text x="698.4" y="258.3">L3</text>
<text x="365.8" y="275.8">RJ1</text>
<text x="199.8" y="277.5">C17</text>
<text x="211" y="277.5">6.8nF</text>
<text x="199.8" y="284.6">C10</text>
<text x="211" y="284.6">6.8nF</text>
<text x="650.3" y="305.8" transform="rotate(-90 650.3 305.8)">100nF</text>
<text x="666.1" y="305.8" transform="rotate(-90 666.1 305.8)">100nF</text>
<text x="682" y="305.8" transform="rotate(-90 682 305.8)">100nF</text>
<text x="697.9" y="305.8" transform="rotate(-90 697.9 305.8)">100nF</text>
<text x="713.8" y="305.8" transform="rotate(-90 713.8 305.8)">100nF</text>
<text x="729.6" y="305.8" transform="rotate(-90 729.6 305.8)">100nF</text>
<text x="748.6" y="304">C20</text>
<text x="189.9" y="310.8" transform="rotate(-90 189.9 310.8)">49.9</text>
<text x="198.7" y="310.8" transform="rotate(-90 198.7 310.8)">49.9</text>
<text x="219.9" y="311.9" transform="rotate(-90 219.9 311.9)">22nF</text>
<text x="343.3" y="313.9" transform="rotate(-90 343.3 313.9)">330</text>
<text x="594.2" y="312.9">U1</text>
<text x="650.3" y="315.5" transform="rotate(-90 650.3 315.5)">C21</text>
<text x="666.1" y="315.5" transform="rotate(-90 666.1 315.5)">C19</text>
<text x="682" y="315.5" transform="rotate(-90 682 315.5)">C16</text>
<text x="697.9" y="315.5" transform="rotate(-90 697.9 315.5)">C15</text>
<text x="713.8" y="315.5" transform="rotate(-90 713.8 315.5)">C14</text>
<text x="729.6" y="315.5" transform="rotate(-90 729.6 315.5)">C13</text>
<text x="748.3" y="312.9">10uF/16V</text>
<text x="189.9" y="323.5" transform="rotate(-90 189.9 323.5)">R10</text>
<text x="198.7" y="323.4" transform="rotate(-90 198.7 323.4)">R11</text>
<text x="219.8" y="321.8" transform="rotate(-90 219.8 321.8)">C9</text>
<text x="343.3" y="320.8" transform="rotate(-90 343.3 320.8)">R28</text>
<text x="529" y="321.6">C12</text>
<text x="551.5" y="322.5" transform="rotate(-90 551.5 322.5)">10nF</text>
<text x="591.3" y="318.1">W5500</text>
<text x="279.8" y="329.5" transform="rotate(-90 279.8 329.5)">10nF</text>
<text x="286.9" y="329.5" transform="rotate(-90 286.9 329.5)">10nF</text>
<text x="304.5" y="329.5" transform="rotate(-90 304.5 329.5)">10nF</text>
<text x="311.6" y="329.5" transform="rotate(-90 311.6 329.5)">10nF</text>
<text x="458" y="324.4" transform="rotate(-90 458 324.4)">10k</text>
<text x="463.3" y="324.4" transform="rotate(-90 463.3 324.4)">10k</text>
<text x="468.6" y="324.4" transform="rotate(-90 468.6 324.4)">10k</text>
<text x="522.5" y="332.2">10uF/16V</text>
<text x="551.5" y="331.4" transform="rotate(-90 551.5 331.4)">C24</text>
<text x="200.5" y="340.1" transform="rotate(-90 200.5 340.1)">10nF</text>
<text x="279.8" y="336.7" transform="rotate(-90 279.8 336.7)">C2</text>
<text x="286.9" y="336.7" transform="rotate(-90 286.9 336.7)">C3</text>
<text x="304.5" y="336.7" transform="rotate(-90 304.5 336.7)">C4</text>
<text x="311.6" y="336.7" transform="rotate(-90 311.6 336.7)">C5</text>
<text x="364.8" y="341">C11</text>
<text x="374.9" y="341">1nF/2kV</text>
<text x="458" y="337.6" transform="rotate(-90 458 337.6)">R15</text>
<text x="463.3" y="337.6" transform="rotate(-90 463.3 337.6)">R16</text>
<text x="468.6" y="337.6" transform="rotate(-90 468.6 337.6)">R17</text>
<text x="200.5" y="350.8" transform="rotate(-90 200.5 350.8)">C18</text>
<text x="279.8" y="351.8" transform="rotate(-90 279.8 351.8)">75</text>
<text x="286.9" y="351.8" transform="rotate(-90 286.9 351.8)">75</text>
<text x="304.5" y="351.8" transform="rotate(-90 304.5 351.8)">75</text>
<text x="311.6" y="351.8" transform="rotate(-90 311.6 351.8)">75</text>
<text x="643.2" y="349.4" transform="rotate(-90 643.2 349.4)">4.7uF</text>
<text x="653.8" y="350.7" transform="rotate(-90 653.8 350.7)">10nF</text>
<text x="664.4" y="349.1" transform="rotate(-90 664.4 349.1)">10k</text>
<text x="653.8" y="359.6" transform="rotate(-90 653.8 359.6)">C26</text>
<text x="279.8" y="364.9" transform="rotate(-90 279.8 364.9)">R2</text>
<text x="286.9" y="364.9" transform="rotate(-90 286.9 364.9)">R3</text>
<text x="304.5" y="364.9" transform="rotate(-90 304.5 364.9)">R4</text>
<text x="311.6" y="364.9" transform="rotate(-90 311.6 364.9)">R5</text>
<text x="643.2" y="360.6" transform="rotate(-90 643.2 360.6)">C25</text>
<text x="664.4" y="362.3" transform="rotate(-90 664.4 362.3)">R24</text>
<text x="315.4" y="369.2">C6</text>
<text x="325.5" y="369.2">1nF/2kV</text>
<text x="491.8" y="369.5">R23</text>
<text x="506.6" y="369.2">10k</text>
<text x="491.8" y="376.6">R21</text>
<text x="491.8" y="373">R22</text>
<text x="506.6" y="376.2">10k</text>
<text x="506.6" y="372.7">10k</text>
<text x="491.8" y="383.6">R19</text>
<text x="491.8" y="380.1">R20</text>
<text x="506.6" y="383.3">10k</text>
<text x="506.6" y="379.8">10k</text>
<text x="491.8" y="387.2">R12</text>
<text x="506.6" y="386.8">10k</text>
<text x="671.8" y="386.9">R26</text>
<text x="686" y="386.9">33</text>
<text x="491.8" y="390.7">R13</text>
<text x="491.8" y="394.2">R14</text>
<text x="506.6" y="390.3">10k</text>
<text x="506.6" y="393.9">10k</text>
<text x="671.8" y="394">R29</text>
<text x="686" y="394">33</text>
<text x="671.8" y="401">R30</text>
<text x="686" y="401">33</text>
<text x="225.4" y="411.6">U4</text>
<text x="671.8" y="408.1">R31</text>
<text x="686" y="408.1">33</text>
<text x="512" y="420.4">R18</text>
<text x="525.6" y="420.4">1M</text>
<text x="630.9" y="421" transform="rotate(-90 630.9 421)">12.4k</text>
<text x="630.9" y="428.4" transform="rotate(-90 630.9 428.4)">R25</text>
<text x="520.1" y="434.3">X1</text>
<text x="334.7" y="441.6">100</text>
<text x="336.8" y="438.2">L5</text>
<text x="516.9" y="438">25MHz</text>
<text x="334.7" y="453.9">100</text>
<text x="336.8" y="450.6">L4</text>
<text x="500.3" y="458.3" transform="rotate(-90 500.3 458.3)">18pF</text>
<text x="540.9" y="458.3" transform="rotate(-90 540.9 458.3)">18pF</text>
<text x="248.4" y="464.2">U3</text>
<text x="500.3" y="467.2" transform="rotate(-90 500.3 467.2)">C23</text>
<text x="540.9" y="467.2" transform="rotate(-90 540.9 467.2)">C22</text>
<text x="240.7" y="468">AMS1117-3.3</text>
<text x="311.9" y="473.3">R32</text>
<text x="320.2" y="473.3">4.7k</text>
<text x="371.6" y="468" transform="rotate(-90 371.6 468)">100nF</text>
<text x="391" y="468" transform="rotate(-90 391 468)">100nF</text>
<text x="371.6" y="477.8" transform="rotate(-90 371.6 477.8)">C30</text>
<text x="391" y="477.8" transform="rotate(-90 391 477.8)">C29</text>
<text x="274.5" y="491" transform="rotate(-90 274.5 491)">100nF</text>
<text x="351.4" y="491">D2</text>
<text x="196.9" y="495.2" transform="rotate(-90 196.9 495.2)">10uF/16V</text>
<text x="209.3" y="494.5" transform="rotate(-90 209.3 494.5)">100nF</text>
<text x="286.9" y="495.2" transform="rotate(-90 286.9 495.2)">10uF/16V</text>
<text x="351.4" y="494.2">RED LED</text>
<text x="274.5" y="500.8" transform="rotate(-90 274.5 500.8)">C32</text>
<text x="196.9" y="505.2" transform="rotate(-90 196.9 505.2)">C28</text>
<text x="209.3" y="505.2" transform="rotate(-90 209.3 505.2)">C31</text>
<text x="286.9" y="505.2" transform="rotate(-90 286.9 505.2)">C27</text>
</g>
<g font-size="3.2" fill="#00f">
<text x="687.5" y="189.6">1</text>
<text x="691" y="191.4">VA1</text>
<text x="687.5" y="196.7">2</text>
<text x="699.2" y="194.9">+5V</text>
<text x="707.5" y="193.1">6</text>
<text x="687.5" y="203.7">3</text>
<text x="691" y="198.4">VA2</text>
<text x="691" y="205.5">VB1</text>
<text x="687.5" y="210.8">4</text>
<text x="691" y="212.5">VB2</text>
<text x="243" y="261.9">1</text>
<text x="246.5" y="263.7">TD+</text>
<text x="265.4" y="263.7">TX+</text>
<text x="273.6" y="261.9">16</text>
<text x="341.8" y="258.8" transform="rotate(-90 341.8 258.8)">10</text>
<text x="345.4" y="258.8" transform="rotate(-90 345.4 258.8)">9</text>
<text x="356" y="258.8" transform="rotate(-90 356 258.8)">13</text>
<text x="357.4" y="263.4" transform="rotate(-90 357.4 263.4)">S</text>
<text x="243" y="265.5">2</text>
<text x="243" y="269">3</text>
<text x="246.5" y="267.2">TCT</text>
<text x="263.8" y="267.2">TXCT</text>
<text x="273.6" y="269">14</text>
<text x="273.6" y="265.5">15</text>
<text x="343.3" y="264.6" transform="rotate(-90 343.3 264.6)">Y-</text>
<text x="346.8" y="265.8" transform="rotate(-90 346.8 265.8)">Y+</text>
<text x="243" y="272.5">4</text>
<text x="246.5" y="270.8">TD-</text>
<text x="246.5" y="274.3">NC</text>
<text x="266.5" y="270.8">TX-</text>
<text x="267.5" y="274.3">NC</text>
<text x="273.6" y="272.5">13</text>
<text x="243" y="276">5</text>
<text x="243" y="279.6">6</text>
<text x="246.5" y="277.8">NC</text>
<text x="246.5" y="281.3">RD+</text>
<text x="265.1" y="281.3">RX+</text>
<text x="267.5" y="277.8">NC</text>
<text x="273.6" y="279.6">11</text>
<text x="273.6" y="276">12</text>
<text x="243" y="283.1">7</text>
<text x="243" y="286.6">8</text>
<text x="246.5" y="284.9">RCT</text>
<text x="263.5" y="284.9">RXCT</text>
<text x="273.6" y="286.6">9</text>
<text x="273.6" y="283.1">10</text>
<text x="246.5" y="288.4">RD-</text>
<text x="266.3" y="288.4">RX-</text>
<text x="343.3" y="288" transform="rotate(-90 343.3 288)">G+</text>
<text x="346.8" y="288" transform="rotate(-90 346.8 288)">G-</text>
<text x="357.4" y="288" transform="rotate(-90 357.4 288)">S</text>
<text x="341.8" y="294.5" transform="rotate(-90 341.8 294.5)">11</text>
<text x="345.4" y="294.5" transform="rotate(-90 345.4 294.5)">12</text>
<text x="356" y="294.5" transform="rotate(-90 356 294.5)">14</text>
<text x="572.6" y="323.7">25</text>
<text x="615.8" y="323.7">24</text>
<text x="572.6" y="327.2">26</text>
<text x="578.1" y="325.4">LINKLED</text>
<text x="578.1" y="329">DUPLED</text>
<text x="601.5" y="325.4">SPDLED</text>
<text x="605.3" y="329">RSVD</text>
<text x="615.8" y="327.2">23</text>
<text x="572.6" y="330.7">27</text>
<text x="578.1" y="332.5">ACTLED</text>
<text x="605.6" y="332.5">1V2O</text>
<text x="615.8" y="330.7">22</text>
<text x="572.6" y="341.3">30</text>
<text x="603.5" y="339.5">TOCAP</text>
<text x="615.8" y="337.8">20</text>
<text x="572.6" y="344.8">31</text>
<text x="578.1" y="343.1">XI/CLKIN</text>
<text x="578.1" y="346.6">XO</text>
<text x="607.5" y="346.6">VBG</text>
<text x="615.8" y="344.8">18</text>
<text x="572.6" y="348.4">32</text>
<text x="572.6" y="351.9">33</text>
<text x="578.1" y="350.1">SCSn</text>
<text x="578.1" y="353.7">SCLK</text>
<text x="572.6" y="355.4">34</text>
<text x="572.6" y="359">35</text>
<text x="578.1" y="357.2">MISO</text>
<text x="572.6" y="362.5">36</text>
<text x="578.1" y="360.7">MOSI</text>
<text x="578.1" y="364.2">INTn</text>
<text x="609.7" y="364.2">NC</text>
<text x="615.8" y="362.5">13</text>
<text x="572.6" y="366">37</text>
<text x="572.6" y="369.5">38</text>
<text x="578.1" y="367.8">RSTn</text>
<text x="578.1" y="371.3">RSVD</text>
<text x="609.7" y="367.8">NC</text>
<text x="615.8" y="366">12</text>
<text x="572.6" y="373.1">39</text>
<text x="572.6" y="376.6">40</text>
<text x="578.1" y="374.8">RSVD</text>
<text x="601.7" y="374.8">EXRES1</text>
<text x="615.8" y="373.1">10</text>
<text x="572.6" y="380.1">41</text>
<text x="572.6" y="383.6">42</text>
<text x="578.1" y="378.4">RSVD</text>
<text x="578.1" y="381.9">RSVD</text>
<text x="615.8" y="383.6">7</text>
<text x="572.6" y="387.2">43</text>
<text x="578.1" y="385.4">RSVD</text>
<text x="578.1" y="388.9">PMODE2</text>
<text x="607.3" y="385.4">DNC</text>
<text x="608" y="388.9">RXP</text>
<text x="615.8" y="387.2">6</text>
<text x="572.6" y="390.7">44</text>
<text x="572.6" y="394.2">45</text>
<text x="578.1" y="392.5">PMODE1</text>
<text x="578.1" y="396">PMODE0</text>
<text x="607.5" y="392.5">RXN</text>
<text x="615.8" y="390.7">5</text>
<text x="572.6" y="397.8">46</text>
<text x="572.6" y="401.3">47</text>
<text x="578.1" y="399.5">NC</text>
<text x="615.8" y="401.3">2</text>
<text x="578.1" y="403">NC</text>
<text x="607.8" y="406.6">TXN</text>
<text x="608.2" y="403">TXP</text>
<text x="615.8" y="404.8">1</text>
<text x="220.1" y="417.2">1</text>
<text x="223.6" y="418.9">1</text>
<text x="229.5" y="418.9">2</text>
<text x="233" y="417.2">2</text>
<text x="220.1" y="420.7">3</text>
<text x="220.1" y="424.2">5</text>
<text x="223.6" y="422.5">3</text>
<text x="223.6" y="426">5</text>
<text x="229.5" y="426">6</text>
<text x="229.5" y="422.5">4</text>
<text x="233" y="424.2">6</text>
<text x="233" y="420.7">4</text>
<text x="220.1" y="427.7">7</text>
<text x="220.1" y="431.3">9</text>
<text x="223.6" y="429.5">7</text>
<text x="229.5" y="429.5">8</text>
<text x="233" y="431.3">10</text>
<text x="233" y="427.7">8</text>
<text x="223.6" y="433">9</text>
<text x="227.5" y="433">10</text>
<text x="235.9" y="475.4">2</text>
<text x="235.9" y="478.9">3</text>
<text x="239.4" y="477.1">VOUT</text>
<text x="252.6" y="477.1">VOUT</text>
<text x="263" y="475.4">4</text>
<text x="239.4" y="480.7">VIN</text>
</g>
<g font-size="3.2">
<text x="698.7" y="209">GND</text>
<text x="707.5" y="207.3">5</text>
<text x="572.6" y="337.8">29</text>
<text x="578.1" y="339.5">GND</text>
<text x="615.8" y="341.3">19</text>
<text x="604.8" y="343.1">AGND</text>
<text x="604.8" y="353.7">AGND</text>
<text x="615.8" y="351.9">16</text>
<text x="615.8" y="359">14</text>
<text x="604.8" y="360.7">AGND</text>
<text x="615.8" y="376.6">9</text>
<text x="604.8" y="378.4">AGND</text>
<text x="604.8" y="399.5">AGND</text>
<text x="615.8" y="397.8">3</text>
<text x="572.6" y="404.8">48</text>
<text x="578.1" y="406.6">AGND</text>
<text x="511.6" y="441.9">4</text>
<text x="530.6" y="441.9">3</text>
<text x="511.6" y="448.9">1</text>
<text x="530.6" y="448.9">2</text>
<text x="235.9" y="471.8">1</text>
<text x="239.4" y="473.6">GND</text>
</g>
<g font-size="3.2" fill="#8d2323">
<text x="334.5" y="261.9">1</text>
<text x="334.5" y="265.5">2</text>
<text x="334.5" y="269">3</text>
<text x="334.5" y="272.5">4</text>
<text x="334.5" y="276">5</text>
<text x="334.5" y="279.6">6</text>
<text x="334.5" y="283.1">7</text>
<text x="334.5" y="286.6">8</text>
</g>
<g font-size="3.2" fill="#f00">
<text x="572.6" y="334.3">28</text>
<text x="615.8" y="334.3">21</text>
<text x="578.1" y="336">VDD</text>
<text x="605.1" y="336">AVDD</text>
<text x="605.1" y="350.1">AVDD</text>
<text x="615.8" y="348.4">17</text>
<text x="605.1" y="357.2">AVDD</text>
<text x="615.8" y="355.4">15</text>
<text x="605.1" y="371.3">AVDD</text>
<text x="615.8" y="369.5">11</text>
<text x="605.1" y="381.9">AVDD</text>
<text x="615.8" y="380.1">8</text>
<text x="605.1" y="396">AVDD</text>
<text x="615.8" y="394.2">4</text>
</g>
</svg>
